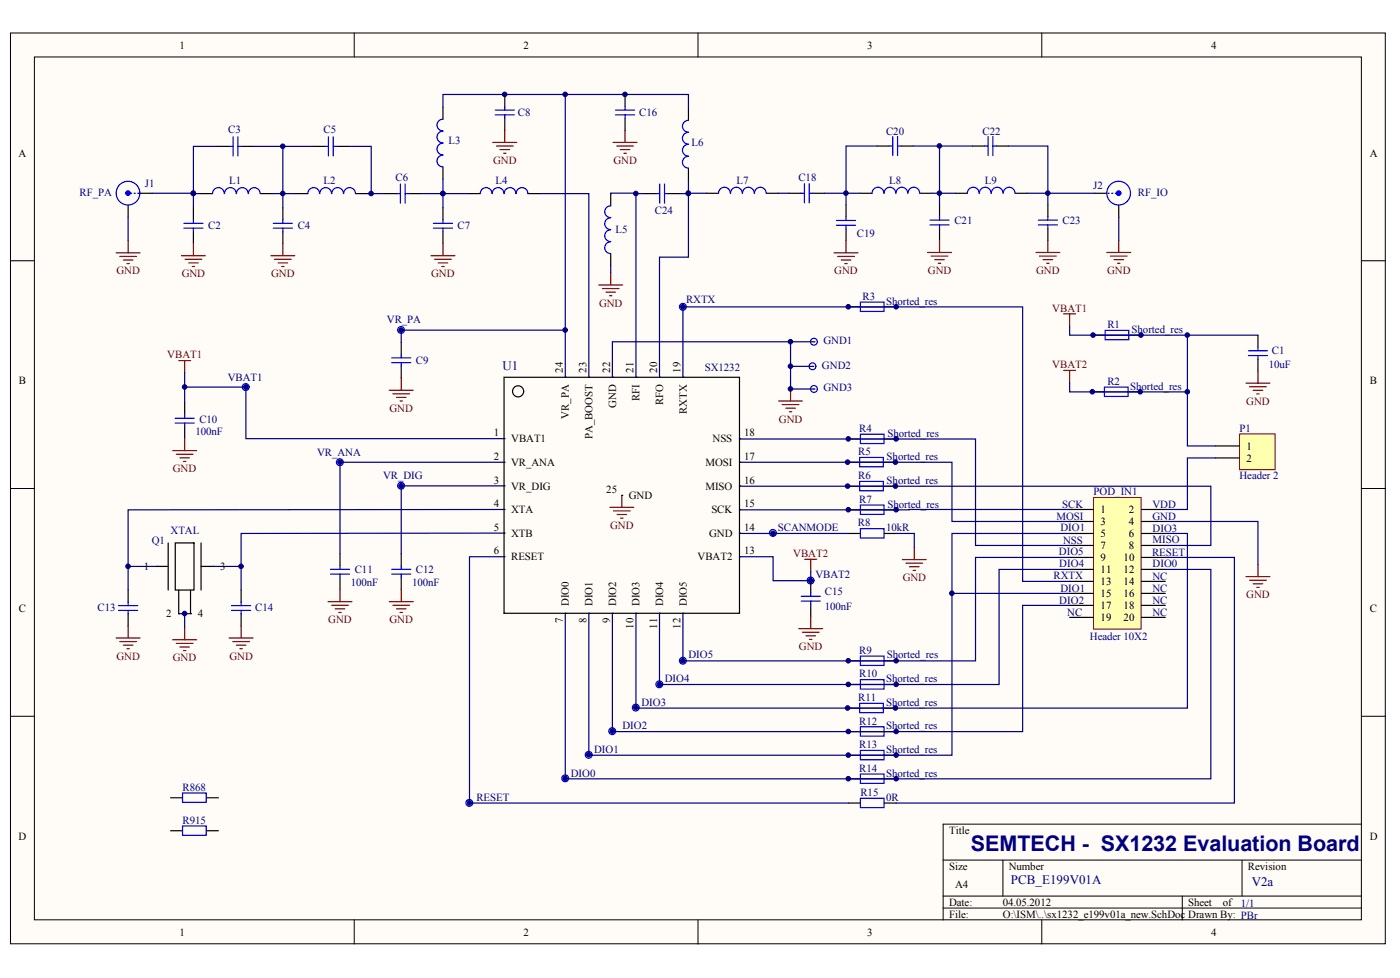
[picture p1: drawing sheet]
<svg xmlns="http://www.w3.org/2000/svg" width="288mm" height="201mm" viewBox="0 0 288 201" stroke-linecap="round" stroke-linejoin="round" font-family="sans-serif">
<g fill="#fffcf8" stroke="#000" stroke-width=".21">
<path d="M2.2 6.8h282.6v187.2h-282.6z"/>
<path d="M7.1 11.7h272.8v177.4h-272.8z"/>
</g>
<g fill="none" stroke="#000" stroke-width=".21">
<path d="M72.8 6.8v4.9M143.5 6.8v4.9M214.2 6.8v4.9M2.2 53.6h4.9M280 53.6h4.9M2.2 100.4h4.9M280 100.4h4.9M2.2 147.3h4.9M280 147.3h4.9M193.9 176.8h86.1M206.2 176.8v7.4M255.4 176.8v7.4"/>
<path d="M280 169.5h-86.1v19.7M72.8 189.2v4.9M143.5 189.2v4.9M193.9 184.2h86.1M193.9 186.7h86.1M214.2 189.2v4.9M243.1 184.2v5"/>
</g>
<g fill="none" stroke="#800000" stroke-width=".25">
<path d="M35.5 92.7h4.9M36.3 93.4h3.4M37 94.1h2M37.7 94.9h.5M38 90.2v2.5M125.4 104.3h4.9M126.1 105h3.5M126.9 105.8h1.9M127.6 106.5h.5M127.9 101.8v2.5M23.9 131.2h4.9M24.6 131.9h3.5"/>
<path d="M25.4 132.7h1.9M26.1 133.4h.5M26.3 128.7v2.5M35.5 131.5h4.9M36.3 132.3h3.4M37 133h2M37.7 133.8h.5M38 129.1v2.4M47.1 131.2h4.9M47.9 131.9h3.4M48.6 132.7h2M49.3 133.4h.5"/>
<path d="M49.6 128.7v2.5M67.5 123.7h4.9M68.2 124.4h3.4M68.9 125.2h2M69.7 125.9h.5M69.9 121.2v2.5M80 123.7h5M80.8 124.4h3.4M81.5 125.2h2M82.3 125.9h.4M82.5 121.2v2.5"/>
</g>
<g fill="none" stroke="#000" stroke-width=".25">
<path d="M38 82.8v2.5M38 87.7v2.5M32.1 116.5h.1M32.1 116.5h2.5M34.6 111.6v9.7M36 111.6h3.9v9.7h-3.9zM41.3 111.6v9.7M41.3 116.5h2.5M43.8 116.5h.1M69.9 113.8v2.5M69.9 118.8v2.4M82.5 113.8v2.5"/>
<path d="M82.5 118.8v2.4M26.3 121.3v2.5M26.3 126.2v2.5M36.7 126.2h.1M36.7 121.3v4.9M39.2 126.2h.1M39.2 121.3v4.9M49.6 121.3v2.5M49.6 126.2v2.5M96.5 165.1h.1"/>
</g>
<g fill="none" stroke="#00f" stroke-width=".25">
<path d="M36 86h3.9M36 87h3.9M38 85.3v.7M38 87v.7M67.9 117.1h4M67.9 118h4M69.9 116.3v.8M69.9 118v.8M80.5 117.1h4M80.5 118h4M82.5 116.3v.8M82.5 118v.8"/>
<path d="M24.4 124.5h3.9M24.4 125.5h3.9M26.3 123.8v.7M26.3 125.5v.7M47.6 124.5h3.9M47.6 125.5h3.9M49.6 123.8v.7M49.6 125.5v.7"/>
<circle cx="96.5" cy="165.1" r=".7"/>
</g>
<path d="M224.9 102.3h9.7v27.1h-9.7z" fill="#ffffb0" stroke="#800000" stroke-width=".21"/>
<g fill="none" stroke="#000" stroke-width=".25">
<path d="M103.8 19.4v2.5M28.8 39.7h2.5M41.2 39.8h2.5M44.7 30.1h2.5M49.7 30.1h2.4M53.5 39.8h2.5M60.8 39.8h2.5M64.3 30.1h2.5M69.2 30.1h2.5M73.1 39.8h2.5M79.1 39.8h2.5M84 39.8h2.5"/>
<path d="M91.1 22v2.5M91.1 34.4v2.4M96.3 39.8h2.5M103.8 24.4v2.4M108.6 39.8h2.4M141.6 22.3v2.5M141.6 34.6v2.5M145.3 39.7h2.5M157.6 39.7h2.4M162.2 39.7h2.5M167.1 39.7h2.5M176.9 39.7h2.4"/>
<path d="M180.4 30h2.4M185.3 30h2.5M189.2 39.7h2.4M196.5 39.7h2.4M200 30h2.4M204.9 30h2.4M208.7 39.7h2.5M225.1 39.7h2.5M26.3 42.2v2.5M39.8 42.7v2.5M39.8 47.6v2.5M58.2 42.7v2.5"/>
<path d="M58.2 47.6v2.5M91.1 42.7v2.5M91.1 47.6v2.5M174 42.1v2.5M174 47.1v2.4M193.2 42.1v2.4M193.2 47v2.4M215.5 42.1v2.4M215.5 47v2.4M230 42.2v2.5M50.6 79.6h.1M82.5 67.9h.1"/>
<path d="M82.5 70.4v2.4M82.5 75.3v2.5M140.4 63.1h.1M69.9 95h.1M82.5 99.9h.1M159 109.6h.1M166.7 119.4h.1M219.9 104.8h5M219.9 107.2h5M219.9 109.7h5M219.9 112.1h5M219.9 114.6h5"/>
<path d="M219.9 117.1h5M219.9 119.5h5M234.7 104.8h4.9M234.7 107.2h4.9M234.7 109.7h4.9M234.7 112.1h4.9M234.7 114.6h4.9M234.7 117.1h4.9M234.7 119.5h4.9M219.9 122h5M219.9 124.5h5M219.9 126.9h5"/>
<path d="M234.7 122h4.9M234.7 124.5h4.9M234.7 126.9h4.9"/>
</g>
<g fill="none" stroke="#800000" stroke-width=".25">
<path d="M101.3 29.3h5M102.1 30h3.4M102.8 30.8h2M103.5 31.5h.5M103.8 26.8v2.5M23.9 52h4.9M24.6 52.7h3.5M25.4 53.5h1.9M26.1 54.2h.5M26.3 49.5v2.5M37.3 52.6h4.9M38 53.3h3.5"/>
<path d="M38.8 54.1h2M39.5 54.8h.5M39.8 50.1v2.5M55.7 52.6h4.9M56.4 53.3h3.5M57.2 54.1h1.9M57.9 54.8h.5M58.2 50.1v2.5M88.6 52.6h4.9M89.4 53.3h3.4M90.1 54.1h2M90.8 54.8h.5"/>
<path d="M91.1 50.1v2.5M190.7 51.9h4.9M191.5 52.7h3.4M192.2 53.4h2M192.9 54.1h.5M193.2 49.4v2.5M213 51.9h4.9M213.7 52.7h3.5M214.5 53.4h1.9M215.2 54.1h.5M215.5 49.4v2.5M227.6 51.9h4.9"/>
<path d="M228.3 52.7h3.5M229.1 53.4h1.9M229.8 54.1h.5M230 49.4v2.5M36.7 74.1h2.5M38 74.1v2.5M82.5 77.8v2.4M162.6 80v2.4M80 80.2h5M80.8 81h3.4M81.5 81.7h2M82.3 82.4h.4"/>
<path d="M160.1 82.4h4.9M160.8 83.2h3.5M161.6 83.9h1.9M162.3 84.7h.5"/>
</g>
<g fill="none" stroke="#00f" stroke-width=".25">
<path d="M26.8 39.7h.3M27.6 39.7h.2M28.3 39.7h.3M46.1 39.8a1.2 1.2 0 0 0-1.2-1.2 1.2 1.2 0 0 0-1.2 1.2M47.2 30.1h.7M47.9 28.1v4M48.6 39.8a1.2 1.2 0 0 0-1.2-1.2 1.2 1.2 0 0 0-1.2 1.2M48.9 28.1v4M48.9 30.1h.8M51 39.8a1.2 1.2 0 0 0-1.2-1.2 1.2 1.2 0 0 0-1.2 1.2M53.5 39.8a1.2 1.2 0 0 0-1.2-1.2 1.2 1.2 0 0 0-1.2 1.2M65.7 39.8a1.2 1.2 0 0 0-1.2-1.2 1.2 1.2 0 0 0-1.2 1.2"/>
<path d="M66.8 30.1h.7M67.5 28.1v4M68.2 39.8a1.2 1.2 0 0 0-1.2-1.2 1.2 1.2 0 0 0-1.2 1.2M68.5 30.1h.7M68.5 28.1v4M70.6 39.8a1.2 1.2 0 0 0-1.2-1.2 1.2 1.2 0 0 0-1.2 1.2M73.1 39.8a1.2 1.2 0 0 0-1.2-1.2 1.2 1.2 0 0 0-1.2 1.2M81.6 39.8h.7M82.3 37.8v4M83.3 37.8v4M83.3 39.8h.7M91.1 31.9a1.21 1.21 0 0 0-1.2 1.2 1.21 1.21 0 0 0 1.2 1.2"/>
<path d="M91.1 29.4a1.21 1.21 0 0 0-1.2 1.2 1.21 1.21 0 0 0 1.2 1.2M91.1 27a1.21 1.21 0 0 0-1.2 1.2 1.21 1.21 0 0 0 1.2 1.2M91.1 24.5a1.21 1.21 0 0 0-1.2 1.2 1.21 1.21 0 0 0 1.2 1.2M101.2 39.8a1.2 1.2 0 0 0-1.2-1.2 1.2 1.2 0 0 0-1.2 1.2M101.8 22.6h4M101.8 23.6h4M103.6 39.8a1.2 1.2 0 0 0-1.2-1.2 1.2 1.2 0 0 0-1.2 1.2M103.8 21.9v.7M103.8 23.6v.8M106.1 39.8a1.2 1.2 0 0 0-1.2-1.2 1.2 1.2 0 0 0-1.2 1.2M108.5 39.8a1.2 1.2 0 0 0-1.2-1.2 1.2 1.2 0 0 0-1.2 1.2M141.6 32.1a1.21 1.21 0 0 0-1.3 1.3 1.21 1.21 0 0 0 1.3 1.2"/>
<path d="M141.6 29.7a1.21 1.21 0 0 0-1.3 1.2 1.21 1.21 0 0 0 1.3 1.2M141.6 27.2a1.21 1.21 0 0 0-1.3 1.2 1.21 1.21 0 0 0 1.3 1.2M141.6 24.8a1.21 1.21 0 0 0-1.3 1.2 1.21 1.21 0 0 0 1.3 1.2M150.2 39.7a1.2 1.2 0 0 0-1.2-1.2 1.2 1.2 0 0 0-1.2 1.2M152.6 39.7a1.2 1.2 0 0 0-1.2-1.2 1.2 1.2 0 0 0-1.2 1.2M155.1 39.7a1.2 1.2 0 0 0-1.2-1.2 1.2 1.2 0 0 0-1.2 1.2M157.5 39.7a1.2 1.2 0 0 0-1.2-1.2 1.2 1.2 0 0 0-1.2 1.2M164.7 39.7h.7M165.4 37.8v3.9M166.4 39.7h.7M166.4 37.8v3.9M181.7 39.7a1.2 1.2 0 0 0-1.2-1.2 1.2 1.2 0 0 0-1.2 1.2"/>
<path d="M182.8 30h.8M183.6 28.1v3.9M184.2 39.7a1.2 1.2 0 0 0-1.2-1.2 1.2 1.2 0 0 0-1.2 1.2M184.6 28.1v3.9M184.6 30h.7M186.6 39.7a1.2 1.2 0 0 0-1.2-1.2 1.2 1.2 0 0 0-1.2 1.2M189.1 39.7a1.2 1.2 0 0 0-1.2-1.2 1.2 1.2 0 0 0-1.2 1.2M201.3 39.7a1.2 1.2 0 0 0-1.2-1.2 1.2 1.2 0 0 0-1.2 1.2M202.4 30h.8M203.2 28.1v3.9M203.8 39.7a1.2 1.2 0 0 0-1.2-1.2 1.2 1.2 0 0 0-1.2 1.2M204.2 30h.7"/>
<path d="M204.2 28.1v3.9M206.2 39.7a1.2 1.2 0 0 0-1.2-1.2 1.2 1.2 0 0 0-1.2 1.2M208.7 39.7a1.2 1.2 0 0 0-1.2-1.2 1.2 1.2 0 0 0-1.2 1.2M227.8 39.7h.3M228.6 39.7h.2M229.3 39.7h.2M37.8 45.9h3.9M37.8 46.9h3.9M39.8 45.2v.7M39.8 46.9v.7M56.2 45.9h3.9M56.2 46.9h3.9"/>
<path d="M58.2 45.2v.7M58.2 46.9v.7M89.1 45.9h3.9M89.1 46.9h3.9M91.1 45.2v.7M91.1 46.9v.7M172 45.3h3.9M172 46.3h3.9M174 44.6v.7M174 46.3v.8M191.2 45.3h4M191.2 46.2h4"/>
<path d="M193.2 44.5v.8M193.2 46.2v.8M213.5 45.3h3.9M213.5 46.2h3.9M215.5 44.5v.8M215.5 46.2v.8M80.5 73.6h4M80.5 74.6h4M82.5 72.8v.8M82.5 74.6v.7"/>
<circle cx="26.3" cy="39.7" r="2.44"/>
<circle cx="230" cy="39.7" r="2.44"/>
<circle cx="50.5" cy="79.6" r=".7"/>
<circle cx="82.5" cy="67.8" r=".7"/>
<circle cx="140.4" cy="63.1" r=".7"/>
<circle cx="69.9" cy="95" r=".7"/>
<circle cx="82.5" cy="99.9" r=".7"/>
<circle cx="158.9" cy="109.6" r=".7"/>
<circle cx="166.7" cy="119.4" r=".7"/>
</g>
<g fill="#00f" stroke="#00f" stroke-width=".25">
<circle cx="26.3" cy="39.7" r=".47"/>
<circle cx="230" cy="39.7" r=".47"/>
</g>
<path d="M44.7 30.1h-4.9v9.6M52.1 30.1h12.2M76.3 39.8h2.8M187.8 30h12.2M26.3 44.7v4.8M26.3 116.5h5.8M43.8 116.5h5.8M103.6 104.8h-77.3v16.5M103.6 109.6l-54 .1v11.6M38 126.2h1.2" fill="none" stroke="#000080" stroke-width=".25"/>
<path d="M254.9 89.2h7.3v7.4h-7.3z" fill="#ffffb0" stroke="#800000" stroke-width=".21"/>
<g fill="none" stroke="#000" stroke-width=".25">
<path d="M128.5 19.4v2.5M125.6 39.9v2.4M128.5 24.4v2.4M132.5 39.8h2.4M137.4 39.8h2.4M125.6 52.2v2.4M103.6 77.6h48.5v48.5h-48.5zM116.2 77.6h.1M121.1 77.6h.1M125.9 77.6h.1M130.8 77.6h.1M135.6 77.6h.1"/>
<path d="M140.4 77.6h.1M167.1 75.3h.1M167.4 70.3h.1M167.4 80h.1M174.5 63.1h2.4M181.8 63.1h2.5M224.8 68.9h2.4M232.2 68.9h2.4M258.7 68.9v2.5M258.7 73.8v2.5M103.6 90.2h.1M103.6 95h.1"/>
<path d="M103.6 99.9h.1M152.1 90.2h.1M152.1 95h.1M152.1 99.9h.1M174.3 95h2.5M174.3 100h2.5M174.5 90.3h2.4M181.7 95h2.4M181.7 100h2.4M181.8 90.3h2.5M224.6 80.6h2.5M232 80.6h2.5"/>
<path d="M250 91.7h4.9M250 94.2h4.9M103.6 104.8h.1M103.6 109.6h.1M103.6 114.5h.1M127.9 101.8h.1M152.1 104.8h.1M152.1 109.6h.1M152.1 114.5h.1M166.7 119.4v2.5M174.5 109.7h2.4M174.5 104.8h2.4"/>
<path d="M181.8 109.7h2.5M181.8 104.8h2.5M116.2 126.1h.1M121.1 126.1h.1M125.9 126.1h.1M130.8 126.1h.1M135.6 126.1h.1M140.4 135.9h.1M140.4 126.1h.1M166.7 124.3v2.5M174.5 135.9h2.4M181.8 135.9h2.5"/>
<path d="M121.1 155.2h.1M125.9 150.4h.1M130.8 145.5h.1M135.6 140.7h.1M174.3 145.6h2.5M174.5 140.7h2.4M174.5 150.4h2.4M174.5 155.3h2.4M181.7 145.6h2.4M181.8 140.7h2.5M181.8 150.4h2.5M181.8 155.3h2.5"/>
<path d="M35.1 164h2.4M35.1 170.8h2.4M42.4 164h2.5M42.4 170.8h2.5M116.2 160.1h.1M174.5 160.1h2.4M174.5 165.1h2.4M181.8 160.1h2.5M181.8 165.1h2.5"/>
<circle cx="106.5" cy="80.5" r="1.14"/>
</g>
<g fill="none" stroke="#00f" stroke-width=".25">
<path d="M126.6 22.6h3.9M126.6 23.6h3.9M128.5 21.9v.7M128.5 23.6v.8M134.9 39.8h.8M135.7 37.8v4M136.6 37.8v4M136.6 39.8h.8M125.6 49.7a1.21 1.21 0 0 0-1.3 1.2 1.21 1.21 0 0 0 1.3 1.2M125.6 47.3a1.21 1.21 0 0 0-1.3 1.2 1.21 1.21 0 0 0 1.3 1.2M125.6 44.8a1.21 1.21 0 0 0-1.3 1.2 1.21 1.21 0 0 0 1.3 1.2M125.6 42.3a1.21 1.21 0 0 0-1.3 1.2 1.21 1.21 0 0 0 1.3 1.2"/>
<path d="M176.9 62.1h4.9v1.9h-4.9zM176.9 63.1h4.9M227.1 79.6h4.9v1.9h-4.9zM227.2 67.9h4.9v2h-4.9zM227.2 68.9h5M256.7 72.1h3.9M256.7 73.1h3.9M258.7 71.4v.7M258.7 73.1v.7M176.8 94.1h4.8v1.9h-4.8zM176.8 99h4.8v1.9h-4.8zM176.8 95h4.9"/>
<path d="M176.8 100h4.9M176.9 89.3h4.9v1.9h-4.9zM176.9 90.3h4.9M227.1 80.6h4.9M176.9 108.7h4.9v1.9h-4.9zM176.9 103.8h4.9v2h-4.9zM176.9 104.8h4.9M164.7 122.6h4M164.7 123.6h4M166.7 121.9v.7M166.7 123.6v.7M176.9 139.8h4.9v1.9h-4.9z"/>
<path d="M176.9 134.9h4.9v1.9h-4.9zM176.9 135.9h4.9M176.8 144.6h4.8v1.9h-4.8zM176.8 145.6h4.9M176.9 149.4h4.9v2h-4.9zM176.9 154.3h4.9v1.9h-4.9zM176.9 159.1h4.9v2h-4.9zM176.9 140.7h4.9M176.9 150.4h4.9M176.9 155.3h4.9M37.5 163h4.9v2h-4.9zM37.5 169.8h4.9v1.9h-4.9z"/>
<path d="M176.9 164.1h4.9v2h-4.9zM176.9 160.1h4.9"/>
<circle cx="167.1" cy="75.3" r=".7"/>
<circle cx="167.4" cy="80" r=".7"/>
<circle cx="167.4" cy="70.3" r=".7"/>
<circle cx="140.4" cy="135.8" r=".7"/>
<circle cx="121.1" cy="155.2" r=".71"/>
<circle cx="125.9" cy="150.3" r=".7"/>
<circle cx="130.7" cy="145.5" r=".7"/>
<circle cx="135.6" cy="140.7" r=".7"/>
<circle cx="116.2" cy="160" r=".7"/>
</g>
<g fill="none" stroke="#800000" stroke-width=".25">
<path d="M126.1 29.3h4.9M126.8 30h3.4M127.5 30.8h2M128.3 31.5h.5M128.5 26.8v2.5M123.1 58.6h4.9M123.9 59.3h3.4M125.6 56.1v2.5M171.5 52h4.9M172.2 52.7h3.5M173 53.5h1.9M173.7 54.2h.5"/>
<path d="M174 49.5v2.5M124.6 60.1h2M125.3 60.8h.5M218.7 64.5h2.5M218.7 76.2h2.5M219.9 64.5v2.5M219.9 76.2v2.4M256.2 78.8h4.9M256.9 79.5h3.5M258.7 76.3v2.5M257.7 80.3h1.9M258.4 81h.5"/>
<path d="M165.5 115h2.4M166.7 115v2.4M185.5 115.1h5M186.3 115.8h3.4M187 116.5h2M187.8 117.3h.4M188 112.6v2.5M256.2 118.6h4.9M256.9 119.3h3.5M258.7 116.1v2.5M164.2 129.3h5M165 130h3.4"/>
<path d="M165.7 130.7h2M166.5 131.5h.5M166.7 126.8v2.5M257.7 120h1.9M258.4 120.8h.5"/>
</g>
<g fill="none" stroke="#000080" stroke-width=".25">
<path d="M116.2 19.4h25.4v2.9M116.2 19.4h-25.1v2.6M116.2 19.4v58.2M31.3 39.7h8.5v3M39.8 39.8h1.4M56 39.8h4.8M58.2 30.1v12.6M71.7 30.1h4.6v9.7h-.7M86.5 39.8h9.8M91.1 39.8h.1M91.1 36.8v5.9M111 39.8h10.1v37.8"/>
<path d="M130.8 39.8l-5.2-.1v.2M130.8 39.8v37.8M130.8 39.8h1.7M139.8 39.8h1.8M141.6 39.8v13.1h-6v24.7M141.6 37.1v2.7M141.6 39.7h3.7M160 39.7h2.2M169.6 39.7h7.3M180.4 30h-6.4v12.1M191.6 39.7h4.9M193.2 30v12.1"/>
<path d="M207.3 30h8.2v12.1M211.2 39.7h13.9M125.6 54.6v1.5M230 44.7v4.7M38 79.6h12.6v10.6h53M38 76.6v6.2M116.2 67.9h-33.7v2.5M140.4 77.6v-14.5h69.9v56.4h9.6M162.6 80h.1M162.6 70.3h-36.7v7.3M162.6 70.3v9.7M162.6 70.3h4.8"/>
<path d="M162.6 80h4.8M162.6 75.3h4.5M219.9 78.6v2h24.3M219.9 67v1.9h24.3M244.2 68.9v22.8h5.8M244.2 68.9h14.5M103.6 99.9h-21.1v13.9M103.6 95h-33.7v18.8M152.1 90.2l48.5 .1v21.8h19.3M152.1 95h43.6v12.2h24.2M152.1 99.9l96.9 .1v12.1h-9.4M250 94.2h-5.8v10.6h-4.6"/>
<path d="M103.6 114.5h-7.1v50.6h78M152.1 109.6l6.9 .1M152.1 104.8h67.8M152.1 114.5h6.9v4.9h7.7v-2M159 109.7h15.5M159 109.6v.1M184.3 109.7h3.7v2.9M219.9 109.7h-24.2v12.3M219.9 114.6h-19.3v21.3h-60.2v-9.8M219.9 117.1h-14.5v23.6h-69.8v-14.6M239.6 114.6h14.2v50.5h-69.5M239.6 107.2h19.1v8.9"/>
<path d="M239.6 109.7h4.6v35.9h-113.4v-19.5M239.6 117.1h9.4v43h-132.8v-34M36.7 126.2h1.3v2.9M195.7 122v33.3h-74.6v-29.2M195.7 122h24.2M219.9 124.5h-9.6v25.9h-84.4v-24.3"/>
</g>
<g fill="#000080" stroke="#000080" stroke-width=".21">
<circle cx="26.3" cy="116.4" r=".47"/>
<circle cx="37.9" cy="126.1" r=".47"/>
<circle cx="37.9" cy="79.6" r=".47"/>
<circle cx="39.7" cy="39.8" r=".47"/>
<circle cx="39.7" cy="39.7" r=".47"/>
<circle cx="49.6" cy="116.4" r=".47"/>
<circle cx="50.5" cy="79.6" r=".47"/>
<circle cx="58.1" cy="39.8" r=".47"/>
<circle cx="58.1" cy="30.1" r=".47"/>
<circle cx="69.9" cy="95" r=".47"/>
<circle cx="76.3" cy="39.8" r=".47"/>
<circle cx="82.5" cy="67.9" r=".47"/>
<circle cx="82.5" cy="99.9" r=".47"/>
<circle cx="91.1" cy="39.8" r=".47"/>
<circle cx="96.5" cy="165.1" r=".47"/>
<circle cx="103.8" cy="19.4" r=".47"/>
<circle cx="116.2" cy="160" r=".47"/>
<circle cx="116.2" cy="67.9" r=".47"/>
<circle cx="116.2" cy="19.4" r=".47"/>
<circle cx="121.1" cy="155.2" r=".47"/>
<circle cx="125.9" cy="150.3" r=".47"/>
<circle cx="128.5" cy="19.4" r=".47"/>
<circle cx="130.7" cy="145.5" r=".47"/>
<circle cx="130.7" cy="39.8" r=".47"/>
<circle cx="135.6" cy="140.7" r=".47"/>
<circle cx="140.4" cy="135.9" r=".47"/>
<circle cx="140.4" cy="63.1" r=".47"/>
<circle cx="141.5" cy="39.8" r=".47"/>
<circle cx="141.5" cy="39.7" r=".47"/>
<circle cx="158.9" cy="109.7" r=".47"/>
<circle cx="162.5" cy="80" r=".47"/>
<circle cx="162.5" cy="75.3" r=".47"/>
<circle cx="162.5" cy="70.2" r=".47"/>
<circle cx="166.7" cy="119.4" r=".47"/>
<circle cx="173.9" cy="39.7" r=".47"/>
<circle cx="174.3" cy="145.6" r=".47"/>
<circle cx="174.3" cy="99.9" r=".47"/>
<circle cx="174.3" cy="95" r=".47"/>
<circle cx="174.4" cy="160.1" r=".47"/>
<circle cx="174.4" cy="155.3" r=".47"/>
<circle cx="174.4" cy="150.4" r=".47"/>
<circle cx="174.4" cy="140.7" r=".47"/>
<circle cx="174.4" cy="135.9" r=".47"/>
<circle cx="174.4" cy="104.8" r=".47"/>
<circle cx="174.4" cy="90.2" r=".47"/>
<circle cx="174.4" cy="63.1" r=".47"/>
<circle cx="184.1" cy="145.6" r=".47"/>
<circle cx="184.1" cy="99.9" r=".47"/>
<circle cx="184.1" cy="95" r=".47"/>
<circle cx="184.3" cy="160.1" r=".47"/>
<circle cx="184.3" cy="155.3" r=".47"/>
<circle cx="184.3" cy="150.4" r=".47"/>
<circle cx="184.3" cy="140.7" r=".47"/>
<circle cx="184.3" cy="135.9" r=".47"/>
<circle cx="184.3" cy="104.8" r=".47"/>
<circle cx="184.3" cy="90.2" r=".47"/>
<circle cx="184.3" cy="63.1" r=".47"/>
<circle cx="193.2" cy="39.7" r=".47"/>
<circle cx="193.2" cy="30" r=".47"/>
<circle cx="195.7" cy="122" r=".47"/>
<circle cx="215.4" cy="39.7" r=".47"/>
<circle cx="224.6" cy="80.6" r=".47"/>
<circle cx="224.8" cy="68.9" r=".47"/>
<circle cx="234.4" cy="80.6" r=".47"/>
<circle cx="234.6" cy="68.9" r=".47"/>
<circle cx="244.1" cy="80.6" r=".47"/>
<circle cx="244.1" cy="68.9" r=".47"/>
</g>
<text font-size="4.4" fill="#000080" x="199.6" y="175.1">SEMTECH - SX1232 Evaluation Board</text>
<g font-size="2.7" fill="#000080">
<text x="103.3" y="76.1">U1</text>
<text x="207.9" y="181.9">PCB_E199V01A</text>
<text x="257.4" y="182.2">V2a</text>
</g>
<g font-size="2.2">
<text x="36.9" y="10">1</text>
<text x="107.6" y="10">2</text>
<text x="178.3" y="10">3</text>
<text x="249" y="10">4</text>
<text x="3.8" y="32.2">A</text>
<text x="281.6" y="32.2">A</text>
<text x="115.7" y="76.6" transform="rotate(-90 115.7 76.6)">24</text>
<text x="120.6" y="76.6" transform="rotate(-90 120.6 76.6)">23</text>
<text x="125.5" y="76.6" transform="rotate(-90 125.5 76.6)">22</text>
<text x="130.3" y="76.6" transform="rotate(-90 130.3 76.6)">21</text>
<text x="135.1" y="76.6" transform="rotate(-90 135.1 76.6)">20</text>
<text x="139.9" y="76.6" transform="rotate(-90 139.9 76.6)">19</text>
<text x="3.9" y="79">B</text>
<text x="126.7" y="83.9" transform="rotate(-90 126.7 83.9)">GND</text>
<text x="131.5" y="82.5" transform="rotate(-90 131.5 82.5)">RFI</text>
<text x="136.3" y="83.3" transform="rotate(-90 136.3 83.3)">RFO</text>
<text x="281.7" y="79">B</text>
<text x="101.6" y="89.7">1</text>
<text x="117" y="86.1" transform="rotate(-90 117 86.1)">VR_PA</text>
<text x="141.2" y="85.1" transform="rotate(-90 141.2 85.1)">RXTX</text>
<text x="153" y="89.7">18</text>
<text x="101.6" y="94.6">2</text>
<text x="105.1" y="90.9">VBAT1</text>
<text x="105.1" y="95.8">VR_ANA</text>
<text x="121.8" y="90.3" transform="rotate(-90 121.8 90.3)">PA_BOOST</text>
<text x="145" y="95.8">MOSI</text>
<text x="146.5" y="90.9">NSS</text>
<text x="153" y="94.6">17</text>
<text x="256.3" y="92.4">1</text>
<text x="256.3" y="94.9">2</text>
<text x="101.6" y="99.4">3</text>
<text x="105.1" y="100.7">VR_DIG</text>
<text x="124.7" y="101.4">25</text>
<text x="145" y="100.7">MISO</text>
<text x="153" y="99.4">16</text>
<text x="101.6" y="104.3">4</text>
<text x="105.1" y="105.5">XTA</text>
<text x="129.3" y="102.6">GND</text>
<text x="146.3" y="105.5">SCK</text>
<text x="153" y="104.3">15</text>
<text x="226.3" y="105.5">1</text>
<text x="226.3" y="108">3</text>
<text x="232.1" y="105.5">2</text>
<text x="232.1" y="108">4</text>
<text x="101.6" y="109.1">5</text>
<text x="101.6" y="114">6</text>
<text x="105.1" y="110.4">XTB</text>
<text x="145.8" y="110.4">GND</text>
<text x="153" y="109.1">14</text>
<text x="153" y="114">13</text>
<text x="226.3" y="110.4">5</text>
<text x="226.3" y="112.9">7</text>
<text x="232.1" y="110.4">6</text>
<text x="232.1" y="112.9">8</text>
<text x="29.6" y="117.2">1</text>
<text x="45.3" y="117.2">3</text>
<text x="105.1" y="115.2">RESET</text>
<text x="143.4" y="115.2">VBAT2</text>
<text x="226.3" y="115.3">9</text>
<text x="226.3" y="117.8">11</text>
<text x="231" y="115.3">10</text>
<text x="231" y="117.8">12</text>
<text x="3.9" y="125.8">C</text>
<text x="117" y="124.6" transform="rotate(-90 117 124.6)">DIO0</text>
<text x="121.8" y="124.6" transform="rotate(-90 121.8 124.6)">DIO1</text>
<text x="126.7" y="124.6" transform="rotate(-90 126.7 124.6)">DIO2</text>
<text x="131.5" y="124.6" transform="rotate(-90 131.5 124.6)">DIO3</text>
<text x="136.3" y="124.6" transform="rotate(-90 136.3 124.6)">DIO4</text>
<text x="141.2" y="124.6" transform="rotate(-90 141.2 124.6)">DIO5</text>
<text x="226.3" y="120.3">13</text>
<text x="226.3" y="122.8">15</text>
<text x="226.3" y="125.2">17</text>
<text x="231" y="120.3">14</text>
<text x="231" y="122.8">16</text>
<text x="231" y="125.2">18</text>
<text x="281.7" y="125.8">C</text>
<text x="34.2" y="126.9">2</text>
<text x="40.7" y="126.9">4</text>
<text x="115.7" y="128.2" transform="rotate(-90 115.7 128.2)">7</text>
<text x="120.6" y="128.2" transform="rotate(-90 120.6 128.2)">8</text>
<text x="125.5" y="128.2" transform="rotate(-90 125.5 128.2)">9</text>
<text x="130.3" y="129.3" transform="rotate(-90 130.3 129.3)">10</text>
<text x="135.1" y="129.3" transform="rotate(-90 135.1 129.3)">11</text>
<text x="139.9" y="129.3" transform="rotate(-90 139.9 129.3)">12</text>
<text x="226.3" y="127.7">19</text>
<text x="231" y="127.7">20</text>
<text x="3.8" y="172.7">D</text>
<text x="195.1" y="171.4">Title</text>
<text x="281.6" y="172.7">D</text>
<text x="195.1" y="178.8">Size</text>
<text x="207.4" y="178.8">Number</text>
<text x="256.6" y="178.8">Revision</text>
<text x="196.4" y="182.5">A4</text>
<text x="195.1" y="186.2">Date:</text>
<text x="195.1" y="188.7">File:</text>
<text x="206.2" y="186.2">04.05.2012</text>
<text x="206.2" y="188.7">O:\ISM\..\sx1232_e199v01a_new.SchDoc</text>
<text x="244.3" y="186.2">Sheet</text>
<text x="244.3" y="188.7">Drawn By: PBr</text>
<text x="251.4" y="186.2">of</text>
<text x="36.9" y="192.4">1</text>
<text x="107.6" y="192.4">2</text>
<text x="178.3" y="192.4">3</text>
<text x="249" y="192.4">4</text>
</g>
<g font-size="2.2" fill="#000080">
<text x="106.5" y="23.8">C8</text>
<text x="131.4" y="23.8">C16</text>
<text x="46.9" y="27.4">C3</text>
<text x="66.5" y="27.4">C5</text>
<text x="92.2" y="29.6">L3</text>
<text x="182.2" y="27.7">C20</text>
<text x="202" y="27.7">C22</text>
<text x="142.2" y="30">L6</text>
<text x="16.4" y="40.2">RF_PA</text>
<text x="29.8" y="38.4">J1</text>
<text x="47.2" y="37.9">L1</text>
<text x="66.5" y="37.9">L2</text>
<text x="81.3" y="37.1">C6</text>
<text x="101.9" y="37.9">L4</text>
<text x="151.5" y="37.9">L7</text>
<text x="164.2" y="37.3">C18</text>
<text x="182.9" y="37.9">L8</text>
<text x="202.5" y="37.9">L9</text>
<text x="224.8" y="38.9">J2</text>
<text x="234" y="40.3">RF_IO</text>
<text x="42.8" y="47.1">C2</text>
<text x="61.2" y="47.1">C4</text>
<text x="94.1" y="47.1">C7</text>
<text x="126.6" y="48">L5</text>
<text x="134.7" y="44">C24</text>
<text x="196.2" y="46.1">C21</text>
<text x="218.5" y="46.1">C23</text>
<text x="176.2" y="48.8">C19</text>
<text x="141.1" y="62.2">RXTX</text>
<text x="177.3" y="61.7">R3</text>
<text x="182.2" y="62.6">Shorted_res</text>
<text x="79.6" y="66.5">VR_PA</text>
<text x="169.3" y="70.8">GND1</text>
<text x="227.7" y="67.5">R1</text>
<text x="232.7" y="68.4">Shorted_res</text>
<text x="85.5" y="74.8">C9</text>
<text x="144.9" y="76.2">SX1232</text>
<text x="169" y="75.8">GND2</text>
<text x="260.9" y="75.6">10uF</text>
<text x="261.5" y="72.7">C1</text>
<text x="46.8" y="78.2">VBAT1</text>
<text x="169.3" y="80.5">GND3</text>
<text x="227.7" y="79.1">R2</text>
<text x="232.4" y="80.1">Shorted_res</text>
<text x="40.2" y="89.5">100nF</text>
<text x="41" y="86.9">C10</text>
<text x="176.7" y="88.8">R4</text>
<text x="182.5" y="89.9">Shorted_res</text>
<text x="254.9" y="88.7">P1</text>
<text x="65.2" y="93.7">VR_ANA</text>
<text x="176.5" y="93.6">R5</text>
<text x="182.3" y="94.7">Shorted_res</text>
<text x="78.8" y="98.5">VR_DIG</text>
<text x="176.5" y="98.5">R6</text>
<text x="182.3" y="99.6">Shorted_res</text>
<text x="224.9" y="101.8">POD_IN1</text>
<text x="254.9" y="98.6">Header 2</text>
<text x="176.7" y="103.4">R7</text>
<text x="182.5" y="104.4">Shorted_res</text>
<text x="217.2" y="106.9">MOSI</text>
<text x="218.4" y="104.4">SCK</text>
<text x="237" y="104.4">VDD</text>
<text x="237" y="106.9">GND</text>
<text x="31.2" y="111.8">Q1</text>
<text x="35.1" y="109.8">XTAL</text>
<text x="159.9" y="109.2">SCANMODE</text>
<text x="176.4" y="108.2">R8</text>
<text x="182.2" y="109.2">10kR</text>
<text x="218" y="109.2">DIO1</text>
<text x="218.6" y="111.8">NSS</text>
<text x="237" y="109.4">DIO3</text>
<text x="237" y="111.7">MISO</text>
<text x="72.9" y="117.9">C11</text>
<text x="85.5" y="117.9">C12</text>
<text x="167.7" y="118.9">VBAT2</text>
<text x="216.6" y="119.1">RXTX</text>
<text x="217.7" y="114">DIO5</text>
<text x="217.8" y="116.6">DIO4</text>
<text x="236.9" y="114.2">RESET</text>
<text x="237" y="116.6">DIO0</text>
<text x="237" y="119.2">NC</text>
<text x="20.1" y="125.7">C13</text>
<text x="52.5" y="125.7">C14</text>
<text x="72.1" y="120.5">100nF</text>
<text x="84.7" y="120.5">100nF</text>
<text x="169.6" y="125.3">100nF</text>
<text x="169.6" y="122.4">C15</text>
<text x="217.8" y="124.2">DIO2</text>
<text x="218" y="121.6">DIO1</text>
<text x="237" y="121.7">NC</text>
<text x="237" y="124.2">NC</text>
<text x="219.5" y="126.7">NC</text>
<text x="224.1" y="131.5">Header 10X2</text>
<text x="237" y="126.7">NC</text>
<text x="141.5" y="135.4">DIO5</text>
<text x="176.7" y="134.4">R9</text>
<text x="182.4" y="135.4">Shorted_res</text>
<text x="136.7" y="140.2">DIO4</text>
<text x="176.7" y="139.3">R10</text>
<text x="182.2" y="140.2">Shorted_res</text>
<text x="128" y="149.9">DIO2</text>
<text x="131.9" y="145.1">DIO3</text>
<text x="176.5" y="144.1">R11</text>
<text x="176.7" y="149">R12</text>
<text x="182.2" y="145.1">Shorted_res</text>
<text x="182.2" y="149.9">Shorted_res</text>
<text x="122.2" y="154.8">DIO1</text>
<text x="176.7" y="153.8">R13</text>
<text x="182.2" y="154.8">Shorted_res</text>
<text x="117.3" y="159.7">DIO0</text>
<text x="176.7" y="158.7">R14</text>
<text x="182.2" y="159.7">Shorted_res</text>
<text x="37.5" y="162.6">R868</text>
<text x="98" y="164.6">RESET</text>
<text x="176.9" y="163.6">R15</text>
<text x="182.2" y="164.6">0R</text>
<text x="37.5" y="169.3">R915</text>
<text x="255.1" y="186.4">1/1</text>
</g>
<g font-size="2.2" fill="#800000">
<text x="101.4" y="33.8">GND</text>
<text x="126.1" y="33.8">GND</text>
<text x="23.9" y="56.4">GND</text>
<text x="37.4" y="57.1">GND</text>
<text x="55.8" y="57.1">GND</text>
<text x="88.6" y="57.1">GND</text>
<text x="171.5" y="56.4">GND</text>
<text x="190.8" y="56.3">GND</text>
<text x="213" y="56.3">GND</text>
<text x="227.6" y="56.3">GND</text>
<text x="123.2" y="63">GND</text>
<text x="216.4" y="64.1">VBAT1</text>
<text x="34.4" y="73.7">VBAT1</text>
<text x="216.4" y="75.7">VBAT2</text>
<text x="256.3" y="83.2">GND</text>
<text x="80.1" y="84.7">GND</text>
<text x="160.2" y="86.9">GND</text>
<text x="35.5" y="97.1">GND</text>
<text x="125.5" y="108.8">GND</text>
<text x="163.1" y="114.5">VBAT2</text>
<text x="185.6" y="119.5">GND</text>
<text x="256.3" y="123">GND</text>
<text x="67.5" y="128.2">GND</text>
<text x="80.1" y="128.2">GND</text>
<text x="23.9" y="135.6">GND</text>
<text x="35.5" y="136">GND</text>
<text x="47.2" y="135.6">GND</text>
<text x="164.3" y="133.7">GND</text>
</g>
</svg>
